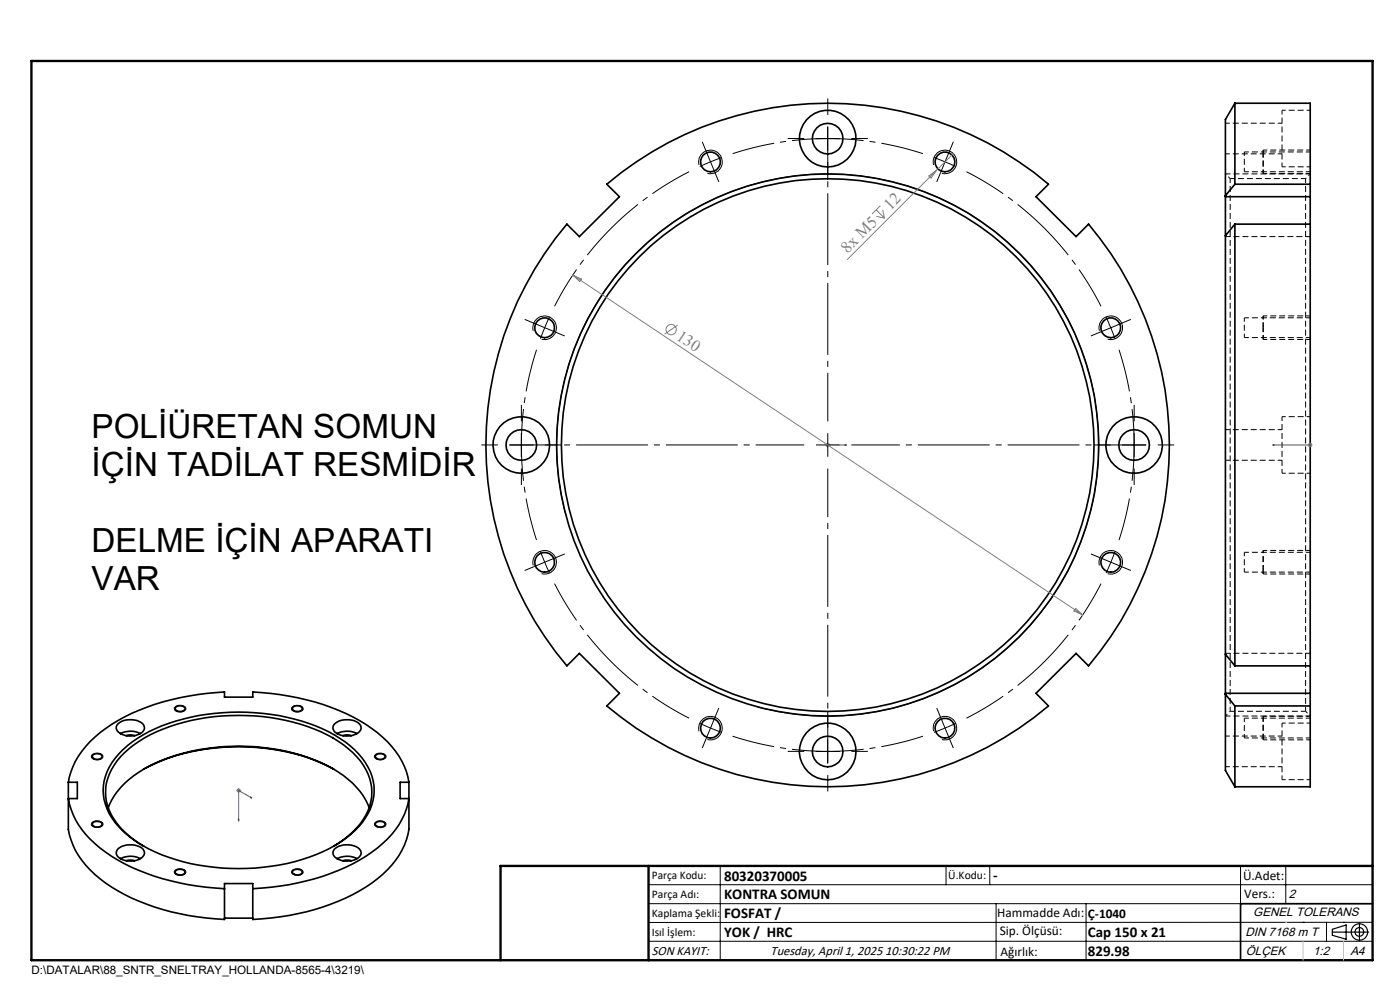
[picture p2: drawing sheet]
<svg xmlns="http://www.w3.org/2000/svg" width="297mm" height="210mm" viewBox="0 0 297 210" stroke-linecap="round" stroke-linejoin="round" font-family="sans-serif">
<g fill="none" stroke="#000" stroke-width=".35">
<path d="M128.7 39.1a72.5 72.5 0 0 1 93.7 0l-2.6 2.6 8.5 8.5 2.6-2.7a72.6 72.6 0 0 1 0 93.7l-2.6-2.6-8.5 8.5 2.6 2.6a72.6 72.6 0 0 1-93.7 0l2.7-2.6-8.5-8.5-2.6 2.6a72.5 72.5 0 0 1 0-93.7l2.6 2.7 8.5-8.5zM262 21.9v17.2M262 21.9h16v17.2M262 21.9l-2 3.5v16.1M262 39.1h16M262 39.1l-2 2.4M278 39.1v8.4M260 50v88.8M260 41.7h18M260 41.5v8.5M262 47.5v93.7M262 47.5l-2 2.5"/>
<path d="M262 47.5h16M278 47.5v93.7M260 138.8l2 2.4M260 138.8v8.5M25.1 153.5a4.4 4.4 0 0 1 5.2 .1 1.42 1.42 0 0 1 .2 1.4 1.42 1.42 0 0 1-1.3 .8 3.7 3.7 0 0 1-4.5-1 1.12 1.12 0 0 1 .4-1.3zM25.5 155.6a4.7 4.7 0 0 1 4.3 0M26 159.1a31.6 31.6 0 0 1 16.1-7.3 46.2 46.2 0 0 1 27.6 3.4 18.3 18.3 0 0 1 8.9 8.5 10.7 10.7 0 0 1-2.5 11.7 28.9 28.9 0 0 1-15.3 7.8 46.4 46.4 0 0 1-29.2-3.1 18.3 18.3 0 0 1-8.9-8.5 10.5 10.5 0 0 1 2.5-11.7zM26.8 156.1l.9-.2 .8 .2M37.3 150a1.32 1.32 0 0 1 2 .3 1.27 1.27 0 0 1-2.2 .1zM62.2 150a1.32 1.32 0 0 1 1.9 .3 1.27 1.27 0 0 1-2.1 .1zM71 153.5a4.1 4.1 0 0 1 5.5 .4 1.45 1.45 0 0 1-1.3 1.9 3.7 3.7 0 0 1-4.5-1 1.12 1.12 0 0 1 .3-1.3zM71.5 155.6a4.7 4.7 0 0 1 4.2 0"/>
<path d="M72.7 156.1l.9-.2 .9 .2M260 147.3v16.1l2 3.5M260 147.1h18M260 147.3l2 2.4M262 149.7v17.2M262 141.2h16M262 149.7h16M278 149.7v17.2h-16M278 141.2v8.5M14.5 165.9a17.4 17.4 0 0 1 7.9-11.4 46.5 46.5 0 0 1 23.3-7.6l1.9-.1v1.1h6v-1.1a49.5 49.5 0 0 1 24 6.9 19.4 19.4 0 0 1 8.9 11.1l.2 1.1M14.5 165.9h1.9v3.5h-1.9a16.9 16.9 0 0 0 6.7 10.5 45.5 45.5 0 0 0 24.5 8.5l1.9 .1M14.5 165.9v10a16.9 16.9 0 0 0 6.7 10.5 45.5 45.5 0 0 0 24.5 8.5l1.9 .1v-7.6h6v7.6a48.7 48.7 0 0 0 25.3-7.7 17.8 17.8 0 0 0 7.8-11.4v-10"/>
<path d="M19.7 160.2a1.28 1.28 0 0 1 2 .3 1.24 1.24 0 0 1-2.1 0zM19.7 174.5a1.28 1.28 0 0 1 2 .4 1.24 1.24 0 0 1-2.1 0zM23 171.3a16.5 16.5 0 0 1 7.7-8.3 43.3 43.3 0 0 1 26.7-4.2 33.1 33.1 0 0 1 16.5 6.5l.9 .8a13.4 13.4 0 0 1 3.5 5.2M30.5 179.5a15.6 15.6 0 0 1-7.9-9.5 11.6 11.6 0 0 1 4.8-11.2 34.5 34.5 0 0 1 18.1-6.8 43.4 43.4 0 0 1 25.1 4.5 15.8 15.8 0 0 1 8.1 9.6 10.9 10.9 0 0 1-3.9 10.4l-1.9 1.6-2.1 1.4M30.5 163.2a45 45 0 0 1 30.3-3.7l4.7 1.3 5.3 2.4M79.8 160.2a1.28 1.28 0 0 1 1.9 .3 1.23 1.23 0 0 1-2.1 0zM79.8 174.5a1.28 1.28 0 0 1 1.9 .4 1.23 1.23 0 0 1-2.1 0zM86.7 165.9h-1.8v3.5h1.8a16.6 16.6 0 0 1-6.6 10.5 45.5 45.5 0 0 1-24.5 8.5l-2 .1M25.1 180a4.4 4.4 0 0 1 5.2 .1 1.27 1.27 0 0 1-.6 2.1 4 4 0 0 1-5-.9 1.16 1.16 0 0 1 .4-1.3zM25.5 182.1a4.7 4.7 0 0 1 4.3 0M26.8 182.6l.4-.2 1.3 .2M37.3 184.7a1.32 1.32 0 0 1 2 .3 1.27 1.27 0 0 1-2.2 .1z"/>
<path d="M47.6 194.8h6M62.2 184.7a1.32 1.32 0 0 1 1.9 .3 1.27 1.27 0 0 1-2.1 .1zM71 180a4.1 4.1 0 0 1 5.5 .4 1.48 1.48 0 0 1-1.3 2 4.2 4.2 0 0 1-4.3-.8 1.13 1.13 0 0 1 .1-1.6zM71.5 182.1a4.7 4.7 0 0 1 4.2 0M72.7 182.6l.5-.2 1.3 .2M291.2 191.7h-28v12"/>
<circle cx="150.7" cy="34.3" r="2.1"/>
<circle cx="175.6" cy="29.4" r="6"/>
<circle cx="175.6" cy="29.4" r="3.2"/>
<circle cx="200.5" cy="34.3" r="2.09"/>
<circle cx="115.5" cy="69.5" r="2.11"/>
<circle cx="235.6" cy="69.5" r="2.1"/>
<circle cx="110.6" cy="94.4" r="6"/>
<circle cx="110.6" cy="94.4" r="3.3"/>
<circle cx="175.6" cy="94.4" r="56.5"/>
<circle cx="175.6" cy="94.4" r="57.5"/>
<circle cx="240.6" cy="94.4" r="6"/>
<circle cx="240.6" cy="94.4" r="3.3"/>
<circle cx="115.5" cy="119.3" r="2.11"/>
<circle cx="235.6" cy="119.3" r="2.1"/>
<circle cx="150.7" cy="154.4" r="2.11"/>
<circle cx="175.6" cy="159.4" r="6"/>
<circle cx="175.6" cy="159.4" r="3.2"/>
<circle cx="200.5" cy="154.5" r="2.1"/>
</g>
<g fill="none" stroke="#000" stroke-width=".21" stroke-dasharray="1.3 .6" stroke-dashoffset=".4" stroke-linecap="butt">
<path d="M260 32.6h12M264 32.2v4.2M268 36.8v-4.2M268 36.8h10M272 23.4v12M272 26.1h-12M278 31.8h-10M264 67.4v4.2M268 72h10M268 69.5v-.7M278 67h-10M260 97.6h12"/>
<path d="M272 88.4v12M272 91.1h-12M264 117.2v4.2M278 116.8h-10M268 121.8v-.8M268 121.8h10M264 152.3v4.2M268 156.9h10M272 153.4v12M272 156.1h-12M278 151.9h-10M260 162.6h12"/>
</g>
<g fill="none" stroke="#000" stroke-width=".21" stroke-dasharray="1.3 .6" stroke-dashoffset=".3" stroke-linecap="butt">
<path d="M264 36.4h14M277 37.9v113M277 37.9h-16M278 32.2h-14M264 71.6h14M268 72v-2.5M278 67.4h-14M278 117.2h-14M264 121.4h14M261 150.9v-113M261 150.9h16M264 156.5h14"/>
<path d="M278 152.3h-14"/>
</g>
<path d="M278 36.9h-18M260 50.2h18M260 138.6h18M260 151.9h18" fill="none" stroke="#000" stroke-width=".21" stroke-dasharray="1.3 .6" stroke-dashoffset=".2" stroke-linecap="butt"/>
<path d="M272 35.4h6M278 23.4h-6M278 88.4h-6M272 100.4h6M278 153.4h-6M272 165.4h6" fill="none" stroke="#000" stroke-width=".21" stroke-dasharray="1.3 .6" stroke-dashoffset=".5" stroke-linecap="butt"/>
<path d="M261 37.9l-1-1M278 36.9l-1 1M268 120.4v-3.6M260 151.9l1-1M277 150.9l1 1" fill="none" stroke="#000" stroke-width=".21" stroke-dasharray="1.3 .6" stroke-dashoffset=".7" stroke-linecap="butt"/>
<g fill="none" stroke="#808080" stroke-width=".21">
<path d="M197.1 37.3l1.6-1.2-1.2 1.7zM198.7 36.1l-19 19M202.2 32.6l-3.5 3.5M121.5 58.3l108.2 72.1M121.5 58.3l1.8 .9-.3 .5zM185.9 44.5l1.7 1.8M185.9 45.9l1.7 .4M186.8 43.6l-1.8 1.8M187.3 44.5l.3 1.8M143.8 69l-2.8 1.9M175.1 94.4h1M175.2 94l.7 .7"/>
<path d="M175.6 93.9v1M175.9 94l-.7 .7M277.5 94.4h.9M277.6 94l.7 .7M278 93.9v1M278.3 94l-.7 .7M228.2 129.1l1.5 1.3-1.9-.8zM50.1 167.7h1.1M50.3 167.3l.7 .7M50.6 167.1v1.1M51 167.3l-.7 .7"/>
<circle cx="142.4" cy="69.9" r="1.1"/>
</g>
<g fill="none" stroke="#000" stroke-width=".21">
<path d="M148.3 35a2.49 2.49 0 0 1 2.2-3.1 2.49 2.49 0 0 1 2.7 2.7 2.49 2.49 0 0 1-3.1 2.2M173.1 29.4h5M175.6 26.9v5M198 35a2.5 2.5 0 0 1 2.2-3.2 2.5 2.5 0 0 1 2.8 2.8 2.5 2.5 0 0 1-3.2 2.2M113.1 70.2a2.5 2.5 0 0 1 2.3-3.1 2.5 2.5 0 0 1 2.6 2.7 2.5 2.5 0 0 1-3.1 2.2M233.2 70.2a2.51 2.51 0 0 1 2.3-3.2 2.51 2.51 0 0 1 2.6 2.8 2.51 2.51 0 0 1-3.1 2.2M234.6 67.2l1.1 2.3M235.7 69.5l.8 2.4M235.7 69.5l-2.4 1M237.9 68.6l-2.2 .9M108.1 94.4h5M110.6 91.9v5"/>
<path d="M238.1 94.4h5M240.6 91.9v5M113.1 119.9a2.5 2.5 0 0 1 2.2-3.1 2.5 2.5 0 0 1 2.7 2.7 2.5 2.5 0 0 1-3.1 2.2M120.1 109.3a57.5 57.5 0 0 1 50.5-72.2 57.5 57.5 0 0 1 62.3 62.3 57.5 57.5 0 0 1-72.2 50.6M233.2 119.9a2.51 2.51 0 0 1 2.2-3.1 2.51 2.51 0 0 1 2.7 2.7 2.51 2.51 0 0 1-3.1 2.2M37.1 150a1.65 1.65 0 0 1 2.3 .1 1.2 1.2 0 0 1-1.9 .8 .59 .59 0 0 1-.4-.9zM62.1 149.9a1.56 1.56 0 0 1 2.2 .4 1.25 1.25 0 0 1-1.8 .7 .66 .66 0 0 1-.6-.9zM148.3 155.1a2.5 2.5 0 0 1 2.2-3.1 2.5 2.5 0 0 1 2.7 2.7 2.5 2.5 0 0 1-3.1 2.2M173.1 159.4h5M175.6 156.9v5M198 155.1a2.51 2.51 0 0 1 2.3-3.2 2.51 2.51 0 0 1 2.7 2.8 2.51 2.51 0 0 1-3.2 2.2M19.4 160.3a1.63 1.63 0 0 1 2.4 .1 1.36 1.36 0 0 1-2.2 .5l-.2-.2z"/>
<path d="M19.5 174.5a1.61 1.61 0 0 1 2.4 .3 1.52 1.52 0 0 1-2.5 .2zM30.5 163.2a45 45 0 0 1 30.3-3.7l4.7 1.3 5.3 2.4M79.6 174.5a1.58 1.58 0 0 1 2.3 .3 1.45 1.45 0 0 1-2.5 .1zM79.6 160.1a1.64 1.64 0 0 1 2.3 .2 1.1 1.1 0 0 1-1.6 .8 .64 .64 0 0 1-.8-.2 .64 .64 0 0 1 .1-.8zM37.1 184.6a1.69 1.69 0 0 1 2.3 .2 .88 .88 0 0 1-1.2 .9 .82 .82 0 0 1-.9-.2 .82 .82 0 0 1-.2-.9zM62.1 184.6a1.57 1.57 0 0 1 2.2 .3 1.4 1.4 0 0 1-2.3 .5 .52 .52 0 0 1 .1-.8zM137.6 187.7h153.6M137.6 191.7h153.6M137.6 199.7h153.6M152.8 183.7v20M200.7 183.7v4M210 183.7v4"/>
<path d="M211.3 191.7v12M230.4 191.7v12M263.2 183.7v20M272.8 183.7v8M276.4 195.6h.1M281.4 195.6v4.1M285 195.6h.1M291.2 195.6l-153.6 .1"/>
</g>
<g fill="none" stroke="#000" stroke-width=".21" stroke-dasharray="15.2 1.3 1.3 1.3" stroke-linecap="butt">
<path d="M149.8 32l-.8-1.9M150.7 34.3l-2.3 1M150.7 34.3l2.4-.9M150.7 34.3l-.9-2.3M150.7 34.3l1 2.3M151.7 36.6l.8 2M170.6 29.4h-3.5M175.6 24.4v-3.5M175.6 34.4v3.5M180.6 29.4h3.5M199.5 36.6l-.8 2M200.5 34.3l-2.3-.9"/>
<path d="M200.5 34.3l2.3 1M200.5 34.3l.9-2.3M200.5 34.3l-1 2.3M201.4 32l.8-1.9M113.2 68.6l-1.9-.9M115.6 69.5l-1 2.3M115.6 69.5l1-2.3M115.6 69.5l-2.4-.9M115.6 69.5l2.3 1M117.9 70.5l1.9 .8M233.4 70.5l-2 .8M238 68.6l1.9-.9"/>
<path d="M105.6 94.4h-3.5M110.6 89.4v-3.5M110.6 99.4v3.5M115.6 94.4h3.5M175.6 94.4v-2.5M175.6 94.4h-2.5M175.6 94.4v2.5M175.6 94.4h2.5M235.6 94.4h-3.5M240.6 89.4v-3.5M240.6 99.4v3.5M245.6 94.4h3.5"/>
<path d="M115.6 119.3l1 2.2M115.6 119.3l-1-2.4M115.6 119.3l-2.4 .9M115.6 119.3l2.3-1M117.9 118.3l1.9-.8M233.4 118.3l-2-.8M235.7 119.3l.9-2.4M235.7 119.3l-1 2.2M235.7 119.3l2.3 .9M235.7 119.3l-2.3-1M113.2 120.2l-1.9 .8M238 120.2l1.9 .8"/>
<path d="M149.8 156.7l-.8 2M150.7 154.4l2.4 .9M150.7 154.4l-2.3-1M150.7 154.4l-.9 2.3M150.7 154.4l1-2.3M151.7 152.1l.8-1.9M170.6 159.4h-3.5M175.6 154.4v-3.5M180.6 159.4h3.5M199.5 152.1l-.8-1.9M200.5 154.4l2.3-1M200.5 154.4l-2.3 .9"/>
<path d="M200.5 154.4l.9 2.3M200.5 154.4l-1-2.3M201.4 156.7l.8 2M175.6 164.4v3.5"/>
</g>
<path d="M146.2 36.4a65 65 0 0 0-28.6 28.6M195.8 32.6a65 65 0 0 0-40.4 0M113.8 74.2a65 65 0 0 0 0 40.4M233.6 65a65 65 0 0 0-28.6-28.6M237.4 114.6a65 65 0 0 0 0-40.4M117.6 123.8a65 65 0 0 0 28.6 28.5M155.4 156.2a65 65 0 0 0 40.4 0M205 152.3a65 65 0 0 0 28.6-28.5" fill="none" stroke="#000" stroke-width=".21" stroke-dasharray="15.2 1.3 1.3 1.3" stroke-dashoffset="6.1" stroke-linecap="butt"/>
<path d="M268 32.1v-.3M268 32.6v-.5M268 121v-.6M268 156.9v-.1" fill="none" stroke="#000" stroke-width=".21" stroke-dasharray="1.3 .6" stroke-linecap="butt"/>
<path d="M268 68.8v-1.8" fill="none" stroke="#000" stroke-width=".21" stroke-dasharray="1.3 .6" stroke-dashoffset=".9" stroke-linecap="butt"/>
<path d="M268 156.8v-4.9" fill="none" stroke="#000" stroke-width=".21" stroke-dasharray="1.3 .6" stroke-dashoffset=".1" stroke-linecap="butt"/>
<path d="M268 32.1v-.3M268 32.6v-.5M268 121v-.6M268 156.9v-.1" fill="none" stroke="#000" stroke-width=".25" stroke-dasharray="1.3 .6" stroke-linecap="butt"/>
<path d="M268 36.8v-4.2M268 69.5v-.7M268 121.8v-.8" fill="none" stroke="#000" stroke-width=".25" stroke-dasharray="1.3 .6" stroke-dashoffset=".4" stroke-linecap="butt"/>
<path d="M268 68.8v-1.8" fill="none" stroke="#000" stroke-width=".25" stroke-dasharray="1.3 .6" stroke-dashoffset=".9" stroke-linecap="butt"/>
<path d="M268 72v-2.5" fill="none" stroke="#000" stroke-width=".25" stroke-dasharray="1.3 .6" stroke-dashoffset=".3" stroke-linecap="butt"/>
<path d="M268 120.4v-3.6" fill="none" stroke="#000" stroke-width=".25" stroke-dasharray="1.3 .6" stroke-dashoffset=".7" stroke-linecap="butt"/>
<path d="M268 156.8v-4.9" fill="none" stroke="#000" stroke-width=".25" stroke-dasharray="1.3 .6" stroke-dashoffset=".1" stroke-linecap="butt"/>
<g fill="none" stroke="#000" stroke-width=".25">
<path d="M282.6 197.7h7.8M282.6 197.1l3-.9v3l-3-.8zM288.4 195.8v3.8M106.2 203.7h185"/>
<circle cx="288.4" cy="197.7" r="1.74"/>
<circle cx="288.4" cy="197.7" r=".93"/>
</g>
<path d="M175.5 94.4h.2zM175.6 94.4h.1M175.6 94.4h4M179.6 94.4h-.4h.4M270 94.4h.4h-.4M270 94.4h8M277.8 94.4h.3zM278 94.4h.1M50.6 173.8l.1 .1-.1 .3zM53.2 169l.2 .3-.2-.1zM53.4 169.3l-2.8-1.6v6.5" fill="none" stroke="#00f" stroke-width=".21"/>
<path d="M170.6 94.4h-62.5M175.6 89.4v-62.5M175.6 99.4v62.5M180.6 94.4h62.5" fill="none" stroke="#000" stroke-width=".21" stroke-dasharray="15.2 1.3 1.3 1.3" stroke-dashoffset="4.9" stroke-linecap="butt"/>
<path d="M6.7 12.9h284.5v190.8h-284.5zM137.6 183.7v20M291.2 183.7h-185v20" fill="none" stroke="#000" stroke-width=".5"/>
<path d="M276.4 199.7v4M285 199.7v4" fill="none" stroke="#c0c0c0" stroke-width=".21"/>
<path d="M272.8 195.6h.1" fill="none" stroke="#c0c0c0" stroke-width=".25"/>
<g fill="#00f">
<path d="M179.2 94.4h.4zM175.5 94.4h.2z"/>
<path d="M53.2 169v.2l.2 .1zM50.6 173.8v.4l.1-.3z"/>
<path d="M277.8 94.4h.3zM270 94.4h.4z"/>
</g>
<g font-size="7.1">
<text x="19.4" y="92.9">POLİÜRETAN SOMUN</text>
<text x="19.4" y="100.9">İÇİN TADİLAT RESMİDİR</text>
<text x="19.4" y="117">DELME İÇİN APARATI</text>
<text x="19.4" y="125.1">VAR</text>
</g>
<g font-size="3.5" fill="#808080">
<text x="188.9" y="44.8" transform="rotate(-45 188.9 44.8)">12</text>
<text x="179.8" y="53.8" transform="rotate(-45 179.8 53.8)">8x M5</text>
<text x="143.3" y="71.8" transform="rotate(34 143.3 71.8)">130</text>
</g>
<g font-size="3.2">
<text x="153.6" y="190.8">KONTRA SOMUN</text>
<text x="153.6" y="186.8">80320370005</text>
<text x="210.7" y="186.6">-</text>
<text x="153.6" y="194.8">FOSFAT /</text>
<text x="153.6" y="198.8">YOK / HRC</text>
<text x="230.8" y="198.7">Cap 150 x 21</text>
<text x="230.8" y="202.8">829.98</text>
</g>
<g font-size="2.8">
<text x="263.7" y="186.7">Ü.Adet:</text>
<text x="263.9" y="190.5">Vers.:</text>
<text x="211.5" y="194.5">Hammadde Adı:</text>
<text x="230.8" y="194.7">Ç-1040</text>
<text x="138.3" y="202.6">SON KAYIT:</text>
<text x="163.5" y="202.6">Tuesday, April 1, 2025 10:30:22 PM</text>
<text x="212.1" y="198.4">Sip. Ölçüsü:</text>
<text x="212.2" y="202.7">Ağırlık:</text>
</g>
<g font-size="2.6">
<text x="273.4" y="190.4">2</text>
<text x="265.9" y="194.4">GENEL TOLERANS</text>
<text x="264.2" y="198.5">DIN 7168 m T</text>
<text x="264.3" y="202.6">ÖLÇEK</text>
<text x="278.5" y="202.6">1:2</text>
<text x="286.5" y="202.6">A4</text>
</g>
<g font-size="2.5">
<text x="138.3" y="186.4">Parça Kodu:</text>
<text x="138.3" y="190.5">Parça Adı:</text>
<text x="201.2" y="186.5">Ü.Kodu:</text>
<text x="138.3" y="194.5">Kaplama Şekli:</text>
<text x="138.3" y="198.6">Isıl İşlem:</text>
<text x="6.7" y="206.7">D:\DATALAR\88_SNTR_SNELTRAY_HOLLANDA-8565-4\3219\</text>
</g>
</svg>
